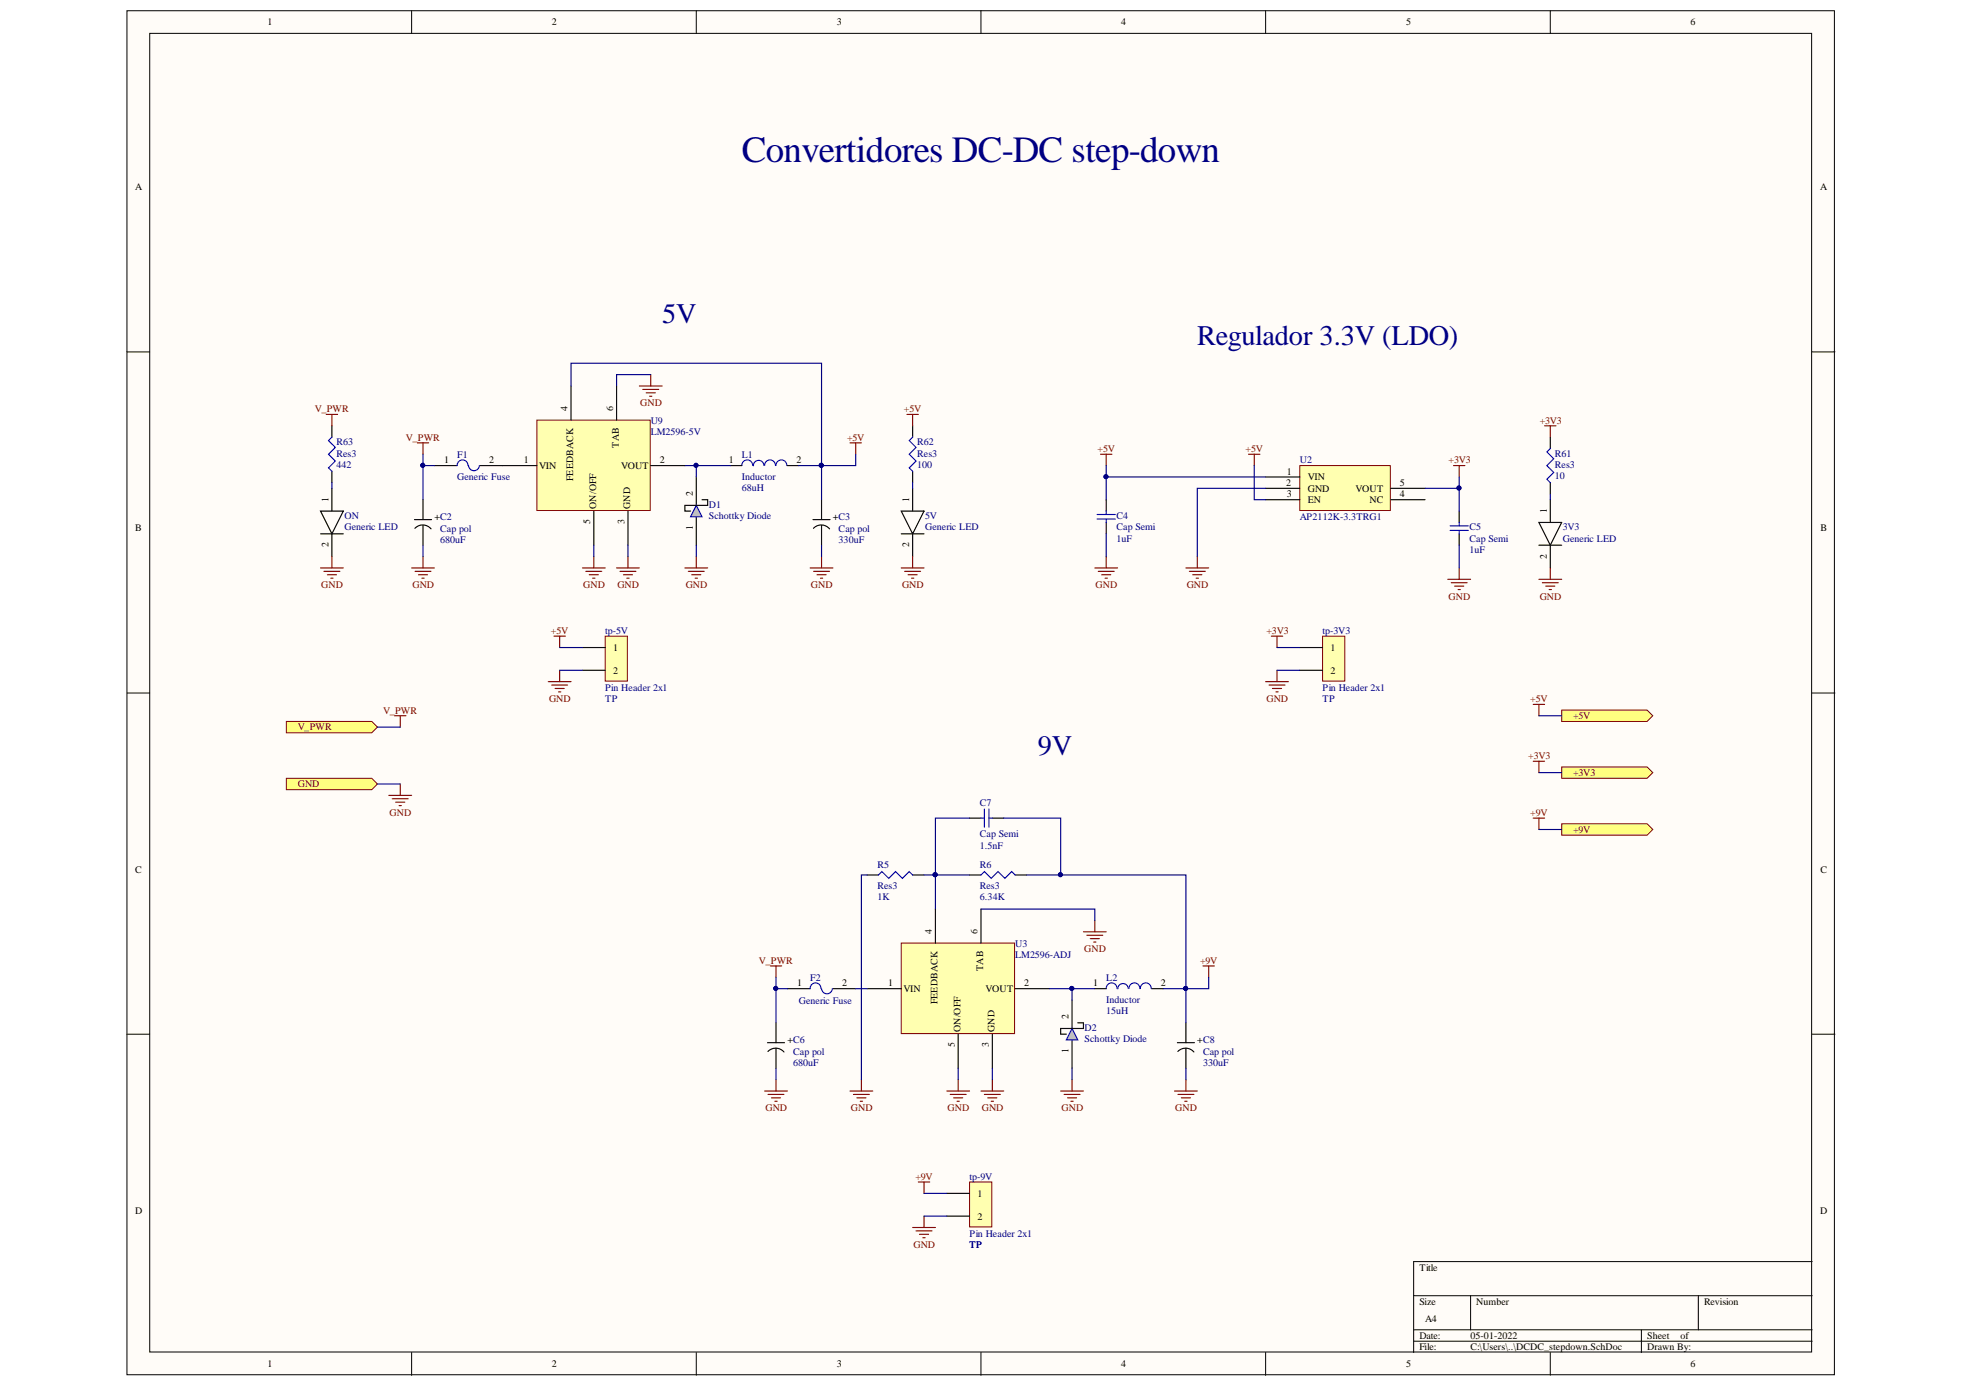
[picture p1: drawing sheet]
<svg xmlns="http://www.w3.org/2000/svg" width="297mm" height="210mm" viewBox="0 0 297 210" stroke-linecap="round" stroke-linejoin="round" font-family="sans-serif">
<g fill="#fffcf8" stroke="#000" stroke-width=".15">
<path d="M19.2 1.6h258.1v206.1h-258.1z"/>
<path d="M22.6 5h251.3v199.3h-251.3z"/>
</g>
<g fill="none" stroke="#000" stroke-width=".15">
<path d="M62.2 1.6v3.5M105.3 1.6v3.5M148.3 1.6v3.5M191.3 1.6v3.5M234.4 1.6v3.5M19.2 53.2h3.4M273.9 53.2h3.5M19.2 104.7h3.4M273.9 104.7h3.5M19.2 156.3h3.4M273.9 156.3h3.5M213.7 195.8h60.2"/>
<path d="M222.3 195.8v5.2M256.7 195.8v5.2M273.9 190.7h-60.2v13.7M62.2 204.4v3.4M105.3 204.4v3.4M148.3 204.4v3.4M191.3 204.4v3.4M213.7 201h60.2M213.7 202.7h60.2M234.4 204.4v3.4M248.1 201v3.4"/>
</g>
<path d="M136.2 142.5h17.2v13.7h-17.2z" fill="#ffffb0" stroke="#800000" stroke-width=".15"/>
<path d="M131.1 132.2h1.7M138 132.2h1.7M141.4 137.4v5.1M146.6 132.2h1.7M148.3 137.4v5.1M153.5 132.2h1.7M131.1 149.4h5.1M144.8 156.3v5.1M150 156.3v5.1M153.5 149.4h5.1" fill="none" stroke="#000" stroke-width=".17"/>
<g fill="none" stroke="#800000" stroke-width=".17">
<path d="M115.6 164.9h3.4M116.1 165.4h2.4M116.6 165.9h1.4M117.1 166.4h.4M117.3 163.2v1.7M143.1 164.9h3.5M143.6 165.4h2.4M144.2 165.9h1.3M144.7 166.4h.3M144.8 163.2v1.7M148.3 164.9h3.4M148.8 165.4h2.4"/>
<path d="M149.3 165.9h1.4M149.8 166.4h.4M150 163.2v1.7M177.5 164.9h3.5M178.1 165.4h2.4M178.6 165.9h1.4M179.1 166.4h.3M179.3 163.2v1.7"/>
</g>
<path d="M132.8 132.2l.5-.5 1 1 1.1-1 1 1 1-1 .6 .5M148.3 132.2l.5-.5 1 1 1.1-1 1 1 1-1 .6 .5" fill="none" stroke="#00f" stroke-width=".17"/>
<path d="M196.5 70.4h13.7v6.7h-13.7z" fill="#ffffb0" stroke="#800000" stroke-width=".15"/>
<path d="M191.3 72.1h5.2M191.3 73.8h5.2M191.3 75.5h5.2M210.3 73.8h5.1M210.3 75.5h5.1" fill="none" stroke="#000" stroke-width=".17"/>
<g fill="none" stroke="#800000" stroke-width=".17">
<path d="M63.1 66.9h1.7M63.9 66.9v1.7M128.5 66.9h1.7M129.4 66.9v1.7M166.4 68.6h1.7M167.2 68.6v1.8M219.7 70.4h1.7M220.6 70.4v1.7M62.2 85.8h3.5M62.7 86.3h2.4M63.3 86.9h1.3M63.8 87.4h.3"/>
<path d="M63.9 84.1v1.7M88 85.8h3.5M88.6 86.3h2.4M89.1 86.9h1.4M89.6 87.4h.3M89.8 84.1v1.7M93.2 85.8h3.4M93.7 86.3h2.4M94.2 86.9h1.4M94.8 87.4h.3M94.9 84.1v1.7M122.5 85.8h3.4"/>
<path d="M123 86.3h2.4M123.5 86.9h1.4M124 87.4h.4M124.2 84.1v1.7M165.5 85.8h3.4M166 86.3h2.4M166.5 86.9h1.4M167 87.4h.4M167.2 84.1v1.7M179.3 85.8h3.4M179.8 86.3h2.4M180.3 86.9h1.4"/>
<path d="M180.8 87.4h.4M181 84.1v1.7M218.9 87.5h3.4M219.4 88.1h2.4M219.9 88.6h1.4M220.4 89.1h.4M220.6 85.8v1.7M116.4 146h1.8M117.3 146v1.7M181.9 146h1.7M182.7 146v1.7"/>
</g>
<g fill="#ffff80" stroke="#800000" stroke-width=".15">
<path d="M43.3 109h12.9l.9 .9-.9 .8h-12.9z" fill-rule="evenodd"/>
<path d="M43.3 117.6h12.9l.9 .9-.9 .8h-12.9z" fill-rule="evenodd"/>
<path d="M236.1 107.3h12.9l.8 .9-.8 .8h-12.9z" fill-rule="evenodd"/>
<path d="M236.1 115.9h12.9l.8 .9-.8 .8h-12.9z" fill-rule="evenodd"/>
<path d="M236.1 124.5h12.9l.8 .8-.8 .9h-12.9z" fill-rule="evenodd"/>
</g>
<g fill="none" stroke="#800000" stroke-width=".17">
<path d="M96.6 58.3h3.5M97.2 58.8h2.4M97.7 59.4h1.4M98.2 59.9h.3M98.4 56.6v1.7M188.7 68.6h1.8M189.6 68.6v1.8M103.5 85.8h3.5M104 86.3h2.5M104.6 86.9h1.3M105.1 87.4h.3M105.3 84.1v1.7"/>
<path d="M59.6 108.2h1.8M60.5 108.2v1.7M60.5 118.5v1.7M231.8 106.4h1.7M231.8 115h1.7M232.6 106.4v1.8M232.6 115v1.8M58.8 120.2h3.4M59.3 120.7h2.4M59.8 121.2h1.4M60.3 121.7h.4M165.5 139.1v1.7"/>
<path d="M231.8 123.6h1.7M232.6 123.6v1.7M163.8 140.8h3.4M164.3 141.3h2.4M164.8 141.8h1.4M165.3 142.4h.4M160.3 164.9h3.5M160.9 165.4h2.4M161.4 165.9h1.3M161.9 166.4h.3M162.1 163.2v1.7"/>
</g>
<g fill="none" stroke="#000" stroke-width=".17">
<path d="M65.7 70.4h3.4M72.5 70.4h3.5M110.4 70.4h1.7M119 70.4h1.7M122.9 78.5h2.6M123 79.8a1.62 1.62 0 0 1 2.4 .1M124.2 75.5v3M124.2 79.4v3M167.2 75.5v1.7M167.2 79v1.7M220.6 77.2v1.8M220.6 80.7v1.7"/>
<path d="M146.6 123.6h1.7M150 123.6h1.7M116 157.6h2.6M116.1 158.9a1.63 1.63 0 0 1 2.4 .1M117.3 154.6v3M117.3 158.4v3M119 149.4h3.5M125.9 149.4h3.5M165.5 149.4h1.7M174.1 149.4h1.7M178 157.6h2.6M178.1 158.9a1.63 1.63 0 0 1 2.4 .1"/>
<path d="M179.3 154.6v3M179.3 158.4v3"/>
</g>
<g fill="none" stroke="#00f" stroke-width=".17">
<path d="M70.7 70.4a.82 .82 0 0 0-.8-.9 .82 .82 0 0 0-.8 .9M72.5 70.4a.82 .82 0 0 1-.9 .7 .82 .82 0 0 1-.8-.7M113.8 70.4a.82 .82 0 0 0-.8-.9 .82 .82 0 0 0-.9 .9M115.5 70.3a.78 .78 0 0 0-.9-.7 .78 .78 0 0 0-.7 .8M115.6 70.3a.82 .82 0 0 1 .8-.8 .82 .82 0 0 1 .8 .9M117.3 70.3a.82 .82 0 0 1 .8-.8 .82 .82 0 0 1 .8 .9M165.8 77.7h2.8M165.8 78.4h2.8M167.2 77.2v.5M167.2 78.4v.6M219.2 79.5h2.8M220.6 79v.5"/>
<path d="M219.2 80.2h2.8M220.6 80.2v.5M148.3 123.6h.5M148.8 122.3v2.7M149.5 122.3v2.7M149.5 123.6h.5M124.1 149.4a.82 .82 0 0 0-.8-.9 .82 .82 0 0 0-.8 .9M125.8 149.4a.82 .82 0 0 1-.8 .8 .82 .82 0 0 1-.8-.8M168.9 149.4a.82 .82 0 0 0-.9-.9 .82 .82 0 0 0-.8 .9M170.5 149.4a.78 .78 0 0 0-.8-.8 .78 .78 0 0 0-.7 .8M170.7 149.4a.82 .82 0 0 1 .8-.9 .82 .82 0 0 1 .8 .9M172.4 149.4a.82 .82 0 0 1 .8-.9 .82 .82 0 0 1 .8 .9"/>
</g>
<path d="M81.2 63.5h17.1v13.6h-17.1z" fill="#ffffb0" stroke="#800000" stroke-width=".15"/>
<path d="M86.3 58.3v5.2M93.2 58.3v5.2M76 70.4h5.2M89.8 77.2v5.2M94.9 77.2v5.2M98.4 70.4h5.1M105.3 72.1v4.3M105.3 78.1v4.3" fill="none" stroke="#000" stroke-width=".17"/>
<path d="M105.3 76.4l.8 1.7h-1.7z" fill="#c0c0c0"/>
<path d="M105.3 76.4l.8 1.7h-1.7z" fill="none" stroke="#00f" stroke-width=".17"/>
<path d="M106.1 75.5h.9v.9h-3.5v.8h.9M162.1 151.1v4.3M162.1 157.1v4.3" fill="none" stroke="#000" stroke-width=".17"/>
<path d="M162.1 155.4l.8 1.7h-1.7z" fill="#c0c0c0"/>
<path d="M162.1 155.4l.8 1.7h-1.7z" fill="none" stroke="#00f" stroke-width=".17"/>
<path d="M162.9 154.6h.9v.8h-3.5v.9h.9" fill="none" stroke="#000" stroke-width=".17"/>
<path d="M91.5 96.1h3.3v6.8h-3.3z" fill="#ffffb0" stroke="#800000" stroke-width=".15"/>
<path d="M88 97.9h3.5M88 101.3h3.5" fill="none" stroke="#000" stroke-width=".17"/>
<path d="M83.7 96.1h1.8M84.6 96.1v1.8M82.9 103h3.4M83.4 103.5h2.4M83.9 104h1.4M84.4 104.6h.4M84.6 101.3v1.7" fill="none" stroke="#800000" stroke-width=".17"/>
<path d="M199.9 96.1h3.4v6.8h-3.4z" fill="#ffffb0" stroke="#800000" stroke-width=".15"/>
<path d="M196.5 97.9h3.4M196.5 101.3h3.4" fill="none" stroke="#000" stroke-width=".17"/>
<path d="M192.2 96.1h1.7M193 96.1v1.8M191.3 103h3.5M191.8 103.5h2.4M192.4 104h1.3M192.9 104.6h.3M193 101.3v1.7" fill="none" stroke="#800000" stroke-width=".17"/>
<path d="M146.6 178.6h3.3v6.8h-3.3z" fill="#ffffb0" stroke="#800000" stroke-width=".15"/>
<g fill="none" stroke="#000" stroke-width=".17">
<path d="M48.5 77.2h3.4l-1.7 3.5zM50.2 64.3v1.8M50.2 71.2v1.7M50.2 73.8v3.4M62.7 78.5h2.5M62.7 79.8a1.62 1.62 0 0 1 2.5 .1M63.9 75.5v3M63.9 79.4v3M136.2 77.2h3.5l-1.7 3.5zM138 64.3v1.8M138 71.2v1.7M138 73.8v3.4"/>
<path d="M232.6 79h3.5l-1.7 3.4zM234.4 66.1v1.7M234.4 72.9v1.8M234.4 75.5v3.5M48.5 80.7h3.4M50.2 80.7v3.4M136.2 80.7h3.5M138 80.7v3.4M232.6 82.4h3.5M234.4 82.4v3.4M143.1 180.3h3.5M143.1 183.8h3.5"/>
</g>
<g fill="none" stroke="#800000" stroke-width=".17">
<path d="M49.3 62.6h1.7M50.2 62.6v1.7M137.1 62.6h1.7M138 62.6v1.7M233.5 64.3h1.7M234.4 64.3v1.8M48.5 85.8h3.4M49 86.3h2.4M49.5 86.9h1.4M50 87.4h.3M50.2 84.1v1.7M136.2 85.8h3.5"/>
<path d="M136.8 86.3h2.4M137.3 86.9h1.3M137.8 87.4h.3M138 84.1v1.7M232.6 87.5h3.5M233.1 88.1h2.5M233.7 88.6h1.3M234.2 89.1h.3M234.4 85.8v1.7M128.5 164.9h3.4M129 165.4h2.4M129.5 165.9h1.4"/>
<path d="M130 166.4h.4M130.2 163.2v1.7M138.8 178.6h1.7M139.7 178.6v1.7M138 185.5h3.4M138.5 186h2.4M139 186.5h1.4M139.5 187h.4M139.7 183.8v1.7"/>
</g>
<path d="M50.2 66.1l-.5 .5 1 1-1 1 1 1.1-1 1 .5 .5M138 66.1l-.6 .5 1.1 1-1.1 1 1.1 1.1-1.1 1 .6 .5M234.4 67.8l-.6 .5 1.1 1-1.1 1.1 1.1 1-1.1 1 .6 .5" fill="none" stroke="#00f" stroke-width=".17"/>
<g fill="none" stroke="#000080" stroke-width=".17">
<path d="M86.3 58.3v-3.4h37.9v15.5h-3.5M98.4 56.6h-5.2v1.7M50.2 72.9v.9M63.9 68.6v1.8h1.8M63.9 70.4v5.1M103.5 70.4h6.9M105.3 70.4v1.7M129.4 68.6v1.8h-5.2v5.1M138 72.9v.9M167.2 70.4v1.7M189.6 70.4v5.1h1.7M191.3 73.8h-10.3v10.3"/>
<path d="M191.3 72.1h-24.1v3.4M215.4 73.8h5.2v3.4M220.6 72.1v1.7M234.4 74.7v.8M63.9 82.4v1.7M84.6 97.9h3.4M89.8 82.4v1.7M94.9 82.4v1.7M105.3 82.4v1.7M124.2 82.4v1.7M167.2 80.7v3.4M193 97.9h3.5"/>
<path d="M220.6 82.4v3.4M57.1 109.9h3.4M57.1 118.5h3.4M84.6 101.3h3.4M193 101.3h3.5M232.6 108.2h3.5M232.6 116.8h3.5M131.1 132.2h-.9v31M139.7 132.2h6.9M146.6 123.6h-5.2v13.8M148.3 137.4h17.2v1.7M151.7 123.6h8.6v8.6"/>
<path d="M155.2 132.2h24.1v17.2h3.4v-1.7M232.6 125.3h3.5M117.3 147.7v1.7M119 149.4h-1.7v5.2M129.4 149.4h1.7M158.6 149.4h6.9M162.1 149.4v1.7M175.8 149.4h3.5v5.2M117.3 161.4v1.8M144.8 161.4v1.8M150 161.4v1.8M162.1 161.4v1.8"/>
<path d="M179.3 161.4v1.8M139.7 180.3h3.4M139.7 183.8h3.4"/>
</g>
<g fill="#000080" stroke="#000080" stroke-width=".15">
<circle cx="179.2" cy="149.4" r=".3"/>
<circle cx="167.2" cy="72" r=".3"/>
<circle cx="220.5" cy="73.7" r=".31"/>
<circle cx="63.9" cy="70.3" r=".3"/>
<circle cx="117.3" cy="149.4" r=".3"/>
<circle cx="160.3" cy="132.2" r=".3"/>
<circle cx="162" cy="149.4" r=".3"/>
<circle cx="124.1" cy="70.3" r=".3"/>
<circle cx="141.4" cy="132.2" r=".3"/>
<circle cx="105.2" cy="70.3" r=".3"/>
</g>
<text font-size="5.6" fill="#000080" x="112.1" y="24.5">Convertidores DC-DC step-down</text>
<g font-size="4.3" fill="#000080">
<text x="100.1" y="48.8">5V</text>
<text x="181" y="52.2">Regulador 3.3V (LDO)</text>
<text x="156.9" y="114.1">9V</text>
</g>
<g font-size="1.5">
<text x="40.4" y="3.8">1</text>
<text x="83.4" y="3.8">2</text>
<text x="126.5" y="3.8">3</text>
<text x="169.5" y="3.8">4</text>
<text x="212.5" y="3.8">5</text>
<text x="255.5" y="3.8">6</text>
<text x="20.4" y="28.7">A</text>
<text x="275.2" y="28.7">A</text>
<text x="85.8" y="62.1" transform="rotate(-90 85.8 62.1)">4</text>
<text x="92.7" y="62.1" transform="rotate(-90 92.7 62.1)">6</text>
<text x="67.1" y="70">1</text>
<text x="73.9" y="70">2</text>
<text x="79.2" y="70">1</text>
<text x="81.5" y="70.9">VIN</text>
<text x="93.5" y="67.6" transform="rotate(-90 93.5 67.6)">TAB</text>
<text x="93.9" y="70.9">VOUT</text>
<text x="99.7" y="70">2</text>
<text x="110.2" y="70">1</text>
<text x="120.4" y="70">2</text>
<text x="194.5" y="71.7">1</text>
<text x="49.6" y="75.9" transform="rotate(-90 49.6 75.9)">1</text>
<text x="86.7" y="72.7" transform="rotate(-90 86.7 72.7)">FEEDBACK</text>
<text x="90.1" y="76.9" transform="rotate(-90 90.1 76.9)">ON/OFF</text>
<text x="95.3" y="76.9" transform="rotate(-90 95.3 76.9)">GND</text>
<text x="104.7" y="75" transform="rotate(-90 104.7 75)">2</text>
<text x="137.4" y="75.9" transform="rotate(-90 137.4 75.9)">1</text>
<text x="194.4" y="73.5">2</text>
<text x="194.5" y="75.2">3</text>
<text x="197.7" y="72.6">VIN</text>
<text x="197.7" y="74.3">GND</text>
<text x="197.7" y="76">EN</text>
<text x="204.9" y="74.3">VOUT</text>
<text x="207" y="76">NC</text>
<text x="211.6" y="75.2">4</text>
<text x="211.6" y="73.5">5</text>
<text x="233.8" y="77.6" transform="rotate(-90 233.8 77.6)">1</text>
<text x="20.4" y="80.3">B</text>
<text x="49.6" y="82.7" transform="rotate(-90 49.6 82.7)">2</text>
<text x="65.7" y="78.6">+C2</text>
<text x="89.2" y="79.2" transform="rotate(-90 89.2 79.2)">5</text>
<text x="94.4" y="79.2" transform="rotate(-90 94.4 79.2)">3</text>
<text x="104.7" y="80.1" transform="rotate(-90 104.7 80.1)">1</text>
<text x="125.9" y="78.6">+C3</text>
<text x="137.4" y="82.7" transform="rotate(-90 137.4 82.7)">2</text>
<text x="275.2" y="80.3">B</text>
<text x="233.8" y="84.4" transform="rotate(-90 233.8 84.4)">2</text>
<text x="92.7" y="98.4">1</text>
<text x="92.7" y="101.8">2</text>
<text x="201.1" y="98.4">1</text>
<text x="201.1" y="101.8">2</text>
<text x="20.4" y="131.9">C</text>
<text x="275.2" y="131.9">C</text>
<text x="140.9" y="141.2" transform="rotate(-90 140.9 141.2)">4</text>
<text x="147.8" y="141.2" transform="rotate(-90 147.8 141.2)">6</text>
<text x="120.5" y="149.1">1</text>
<text x="127.3" y="149.1">2</text>
<text x="134.3" y="149.1">1</text>
<text x="136.6" y="149.9">VIN</text>
<text x="148.6" y="146.7" transform="rotate(-90 148.6 146.7)">TAB</text>
<text x="149" y="149.9">VOUT</text>
<text x="154.8" y="149.1">2</text>
<text x="165.3" y="149.1">1</text>
<text x="175.5" y="149.1">2</text>
<text x="141.7" y="151.8" transform="rotate(-90 141.7 151.8)">FEEDBACK</text>
<text x="145.2" y="155.9" transform="rotate(-90 145.2 155.9)">ON/OFF</text>
<text x="150.3" y="155.9" transform="rotate(-90 150.3 155.9)">GND</text>
<text x="161.5" y="154" transform="rotate(-90 161.5 154)">2</text>
<text x="119" y="157.7">+C6</text>
<text x="144.3" y="158.2" transform="rotate(-90 144.3 158.2)">5</text>
<text x="149.5" y="158.2" transform="rotate(-90 149.5 158.2)">3</text>
<text x="161.5" y="159.1" transform="rotate(-90 161.5 159.1)">1</text>
<text x="181" y="157.7">+C8</text>
<text x="20.4" y="183.4">D</text>
<text x="147.8" y="180.9">1</text>
<text x="147.8" y="184.3">2</text>
<text x="275.2" y="183.4">D</text>
<text x="214.6" y="192">Title</text>
<text x="214.6" y="197.2">Size</text>
<text x="223.2" y="197.2">Number</text>
<text x="257.6" y="197.2">Revision</text>
<text x="214.6" y="202.3">Date:</text>
<text x="215.4" y="199.7">A4</text>
<text x="222.3" y="202.3">05-01-2022</text>
<text x="249" y="202.3">Sheet</text>
<text x="254" y="202.3">of</text>
<text x="40.4" y="206.6">1</text>
<text x="83.4" y="206.6">2</text>
<text x="126.5" y="206.6">3</text>
<text x="169.5" y="206.6">4</text>
<text x="212.5" y="206.6">5</text>
<text x="214.6" y="204">File:</text>
<text x="222.3" y="204">C:\Users\..\DCDC_stepdown.SchDoc</text>
<text x="249" y="204">Drawn By:</text>
<text x="255.5" y="206.6">6</text>
</g>
<g font-size="1.5" fill="#800000">
<text x="47.6" y="62.3">V_PWR</text>
<text x="96.8" y="61.4">GND</text>
<text x="136.7" y="62.3">+5V</text>
<text x="232.7" y="64">+3V3</text>
<text x="61.4" y="66.6">V_PWR</text>
<text x="128" y="66.6">+5V</text>
<text x="165.9" y="68.3">+5V</text>
<text x="188.3" y="68.3">+5V</text>
<text x="219" y="70">+3V3</text>
<text x="48.6" y="88.9">GND</text>
<text x="62.3" y="88.9">GND</text>
<text x="88.2" y="88.9">GND</text>
<text x="93.3" y="88.9">GND</text>
<text x="103.7" y="88.9">GND</text>
<text x="122.6" y="88.9">GND</text>
<text x="136.4" y="88.9">GND</text>
<text x="165.6" y="88.9">GND</text>
<text x="179.4" y="88.9">GND</text>
<text x="83.3" y="95.8">+5V</text>
<text x="191.4" y="95.8">+3V3</text>
<text x="219" y="90.6">GND</text>
<text x="232.7" y="90.6">GND</text>
<text x="57.9" y="107.8">V_PWR</text>
<text x="83" y="106.1">GND</text>
<text x="191.4" y="106.1">GND</text>
<text x="231.3" y="106.1">+5V</text>
<text x="45" y="110.4">V_PWR</text>
<text x="237.8" y="108.7">+5V</text>
<text x="45" y="119">GND</text>
<text x="231" y="114.7">+3V3</text>
<text x="237.8" y="117.2">+3V3</text>
<text x="58.9" y="123.3">GND</text>
<text x="231.3" y="123.3">+9V</text>
<text x="237.8" y="125.8">+9V</text>
<text x="163.9" y="143.9">GND</text>
<text x="114.7" y="145.6">V_PWR</text>
<text x="181.4" y="145.6">+9V</text>
<text x="115.7" y="167.9">GND</text>
<text x="128.6" y="167.9">GND</text>
<text x="143.2" y="167.9">GND</text>
<text x="148.4" y="167.9">GND</text>
<text x="160.5" y="167.9">GND</text>
<text x="177.7" y="167.9">GND</text>
<text x="138.4" y="178.3">+9V</text>
<text x="138.1" y="188.6">GND</text>
</g>
<g font-size="1.5" fill="#000080">
<text x="98.4" y="64">U9</text>
<text x="98.4" y="65.7">LM2596-5V</text>
<text x="50.9" y="70.7">442</text>
<text x="50.9" y="67.3">R63</text>
<text x="50.9" y="69">Res3</text>
<text x="69.1" y="69.2">F1</text>
<text x="112.1" y="69.2">L1</text>
<text x="138.6" y="70.7">100</text>
<text x="138.6" y="67.3">R62</text>
<text x="138.6" y="69">Res3</text>
<text x="196.5" y="70">U2</text>
<text x="235" y="69">R61</text>
<text x="235" y="70.7">Res3</text>
<text x="69.1" y="72.6">Generic Fuse</text>
<text x="107.1" y="76.7">D1</text>
<text x="112.1" y="74.2">68uH</text>
<text x="112.1" y="72.5">Inductor</text>
<text x="235" y="72.4">10</text>
<text x="52.1" y="78.4">ON</text>
<text x="52.1" y="80.2">Generic LED</text>
<text x="66.5" y="82.1">680uF</text>
<text x="66.5" y="80.3">Cap pol</text>
<text x="107.1" y="78.4">Schottky Diode</text>
<text x="126.8" y="82.1">330uF</text>
<text x="126.8" y="80.3">Cap pol</text>
<text x="139.9" y="78.4">5V</text>
<text x="139.9" y="80.2">Generic LED</text>
<text x="168.8" y="81.9">1uF</text>
<text x="168.8" y="78.4">C4</text>
<text x="168.8" y="80.2">Cap Semi</text>
<text x="196.5" y="78.6">AP2112K-3.3TRG1</text>
<text x="222.1" y="83.6">1uF</text>
<text x="222.1" y="80.2">C5</text>
<text x="222.1" y="81.9">Cap Semi</text>
<text x="236.2" y="80.2">3V3</text>
<text x="236.2" y="81.9">Generic LED</text>
<text x="91.5" y="95.8">tp-5V</text>
<text x="199.9" y="95.8">tp-3V3</text>
<text x="91.5" y="104.4">Pin Header 2x1</text>
<text x="91.5" y="106.1">TP</text>
<text x="199.9" y="104.4">Pin Header 2x1</text>
<text x="199.9" y="106.1">TP</text>
<text x="148.1" y="121.7">C7</text>
<text x="132.6" y="131.2">R5</text>
<text x="148.1" y="131.2">R6</text>
<text x="148.1" y="128.3">1.5nF</text>
<text x="148.1" y="126.6">Cap Semi</text>
<text x="132.6" y="136">1K</text>
<text x="132.6" y="134.3">Res3</text>
<text x="148.1" y="136">6.34K</text>
<text x="148.1" y="134.3">Res3</text>
<text x="153.5" y="143.1">U3</text>
<text x="122.5" y="148.2">F2</text>
<text x="153.5" y="144.8">LM2596-ADJ</text>
<text x="167.2" y="148.2">L2</text>
<text x="120.7" y="151.6">Generic Fuse</text>
<text x="164" y="155.8">D2</text>
<text x="167.2" y="153.3">15uH</text>
<text x="167.2" y="151.6">Inductor</text>
<text x="119.9" y="161.1">680uF</text>
<text x="119.9" y="159.4">Cap pol</text>
<text x="164" y="157.5">Schottky Diode</text>
<text x="181.9" y="161.1">330uF</text>
<text x="181.9" y="159.4">Cap pol</text>
<text x="146.6" y="178.3">tp-9V</text>
<text x="146.6" y="188.6">TP</text>
<text x="146.6" y="186.9">Pin Header 2x1</text>
</g>
</svg>
